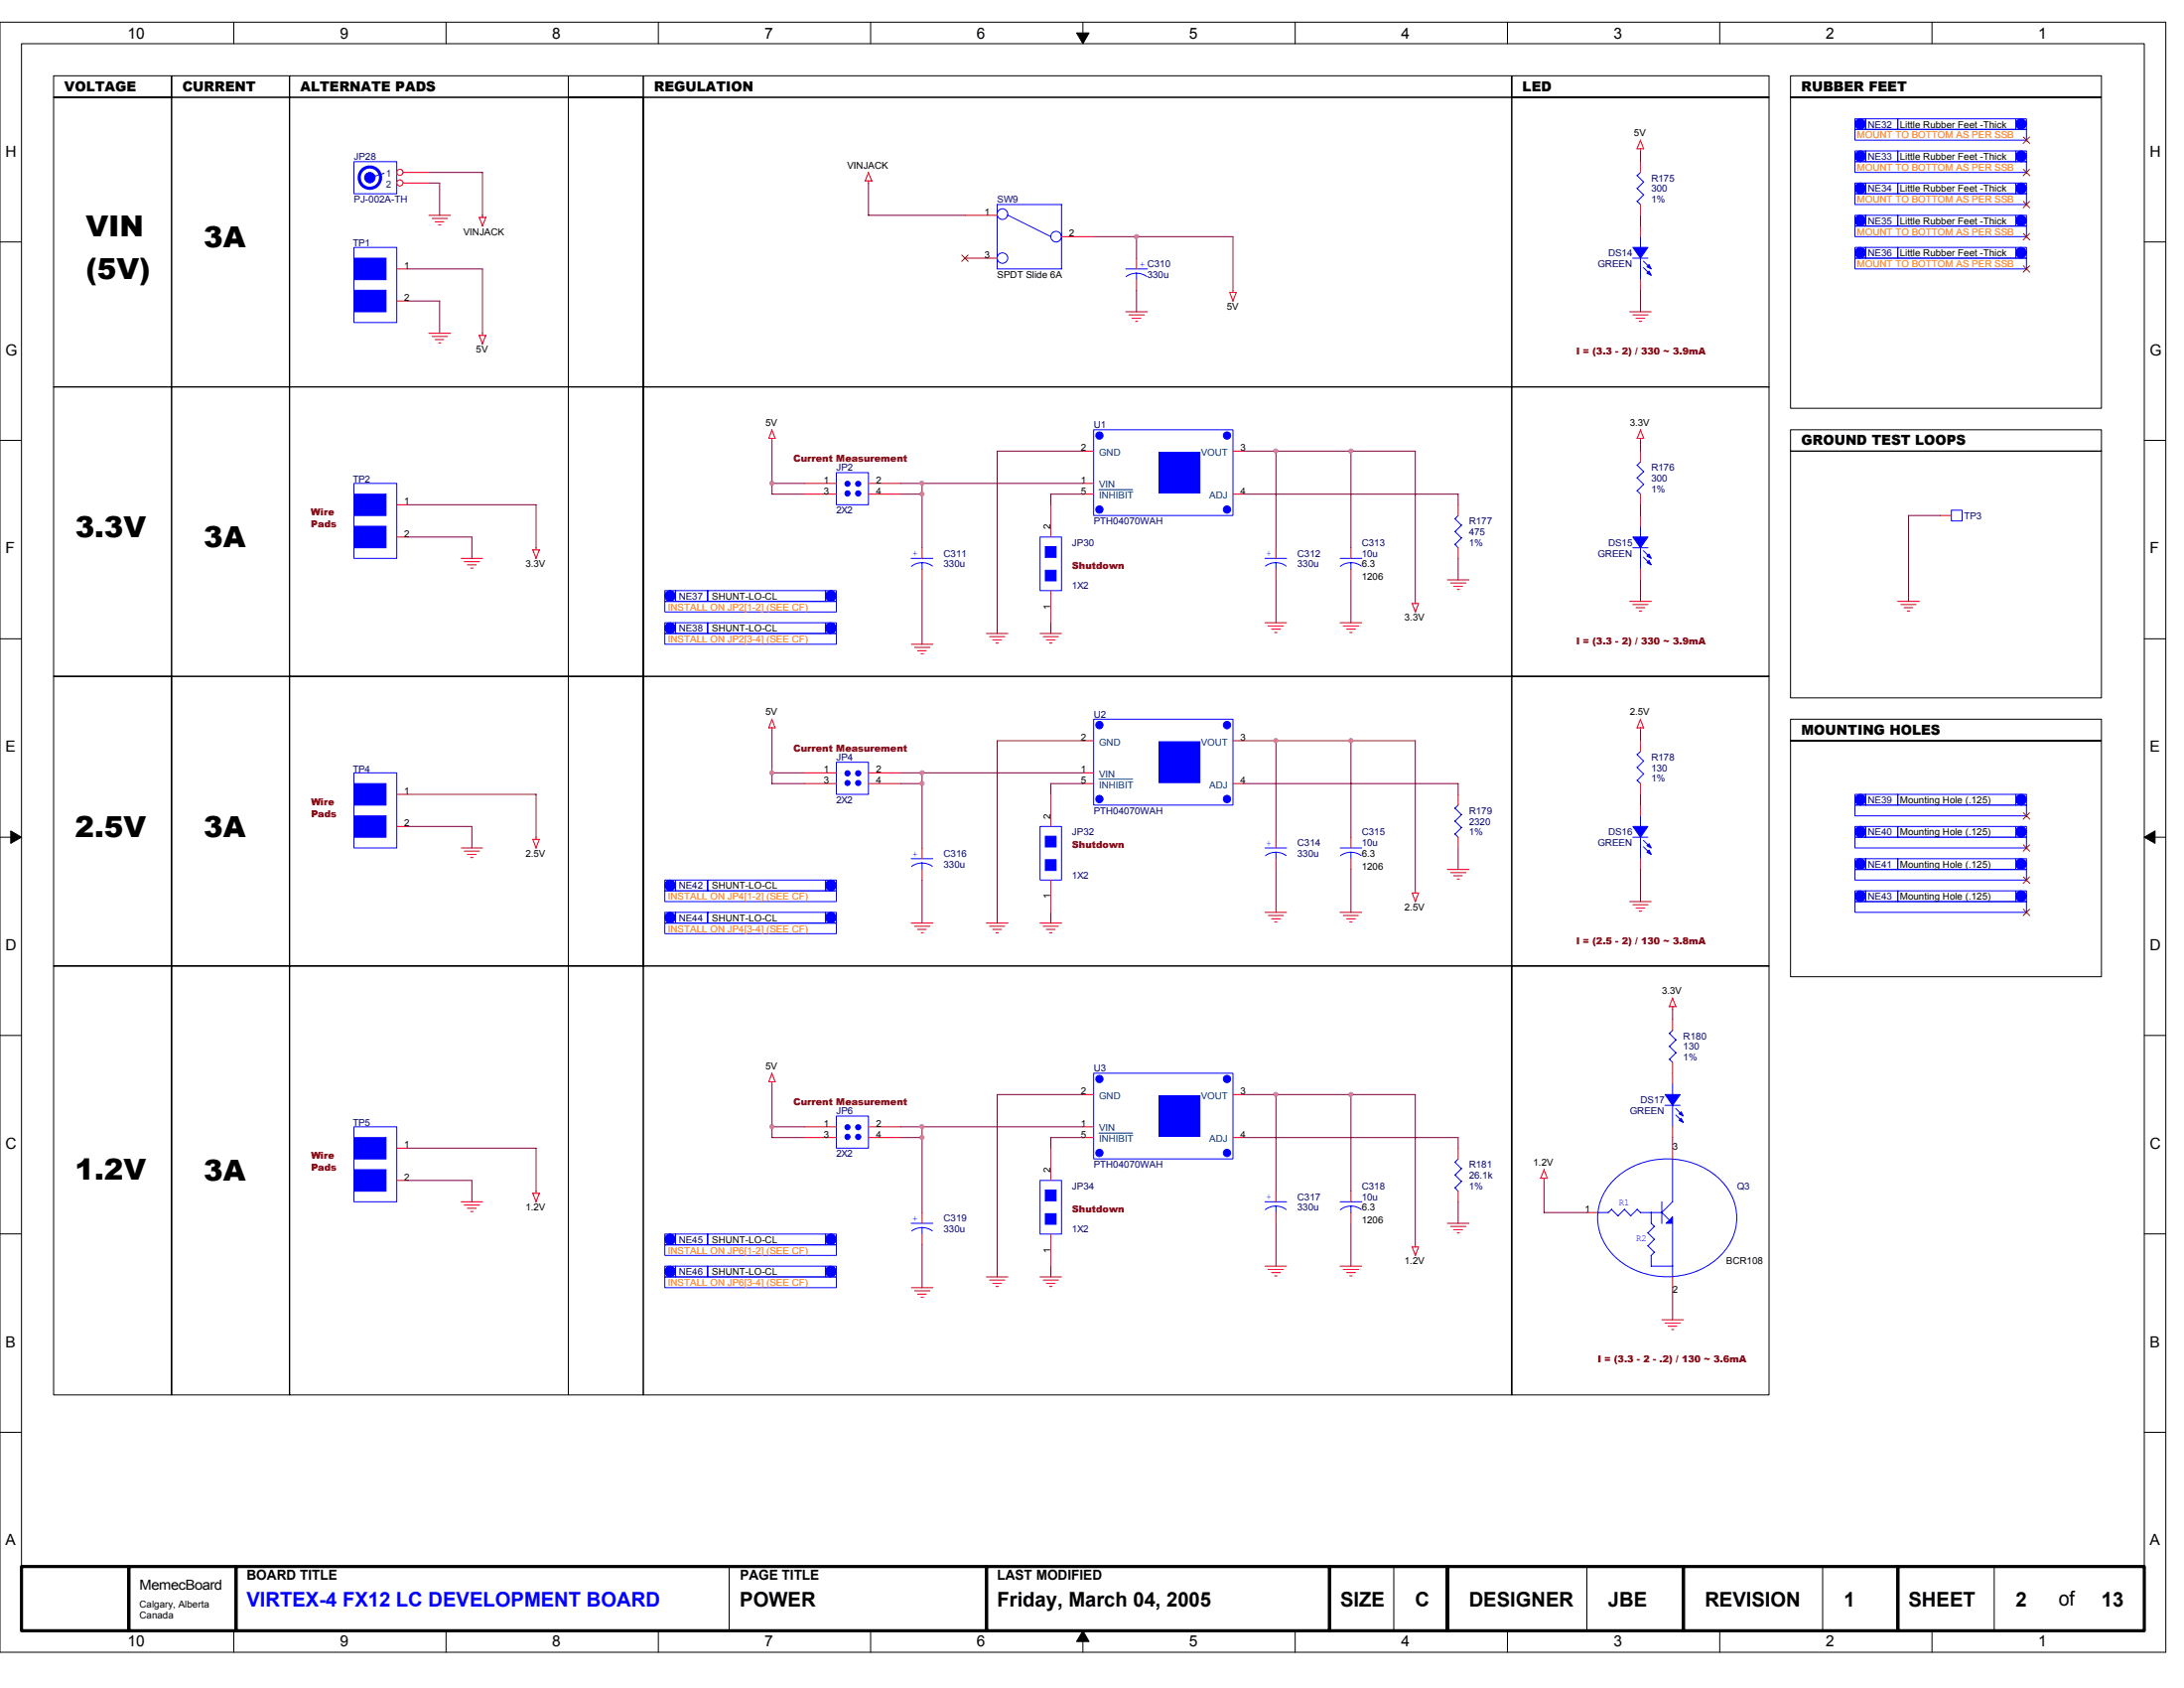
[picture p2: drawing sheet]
<svg xmlns="http://www.w3.org/2000/svg" width="279mm" height="216mm" viewBox="0 0 279 216" stroke-linecap="round" stroke-linejoin="round" font-family="sans-serif">
<path d="M0 2.8h277.1v208.5h-277.1zM2.8 5.6h271.5v203h-271.5z" fill="none" stroke="#000" stroke-width=".13"/>
<g fill="#fff">
<path d="M16.3 3.1h2.2v2.2h-2.2z"/>
<path d="M16.3 208.9h2.2v2.2h-2.2z"/>
</g>
<path d="M29.9 2.8v2.8M29.9 208.6v2.7" fill="none" stroke="#000" stroke-width=".13"/>
<g fill="#fff">
<path d="M43.5 3.1h1.1v2.2h-1.1z"/>
<path d="M43.5 208.9h1.1v2.2h-1.1z"/>
</g>
<path d="M57.1 2.8v2.8M57.1 208.6v2.7" fill="none" stroke="#000" stroke-width=".13"/>
<g fill="#fff">
<path d="M70.6 3.1h1.1v2.2h-1.1z"/>
<path d="M70.6 208.9h1.1v2.2h-1.1z"/>
</g>
<path d="M84.2 2.8v2.8M84.2 208.6v2.7" fill="none" stroke="#000" stroke-width=".13"/>
<g fill="#fff">
<path d="M97.8 3.1h1.1v2.2h-1.1z"/>
<path d="M97.8 208.9h1.1v2.2h-1.1z"/>
</g>
<path d="M111.4 2.8v2.8M111.4 208.6v2.7" fill="none" stroke="#000" stroke-width=".13"/>
<g fill="#fff">
<path d="M124.9 3.1h1.1v2.2h-1.1z"/>
<path d="M124.9 208.9h1.1v2.2h-1.1z"/>
</g>
<path d="M138.5 2.8v2.8M138.5 208.6v2.7" fill="none" stroke="#000" stroke-width=".13"/>
<path d="M137.7 4.2h1.6l-.8 1.4zM138.5 208.6l.8 1.4h-1.6z" fill="#000" stroke="#000" stroke-width=".13"/>
<g fill="#fff">
<path d="M152.1 3.1h1.1v2.2h-1.1z"/>
<path d="M152.1 208.9h1.1v2.2h-1.1z"/>
</g>
<path d="M165.7 2.8v2.8M165.7 208.6v2.7" fill="none" stroke="#000" stroke-width=".13"/>
<g fill="#fff">
<path d="M179.3 3.1h1.1v2.2h-1.1z"/>
<path d="M179.3 208.9h1.1v2.2h-1.1z"/>
</g>
<path d="M192.8 2.8v2.8M192.8 208.6v2.7" fill="none" stroke="#000" stroke-width=".13"/>
<g fill="#fff">
<path d="M206.4 3.1h1.1v2.2h-1.1z"/>
<path d="M206.4 208.9h1.1v2.2h-1.1z"/>
</g>
<path d="M220 2.8v2.8M220 208.6v2.7" fill="none" stroke="#000" stroke-width=".13"/>
<g fill="#fff">
<path d="M233.6 3.1h1.1v2.2h-1.1z"/>
<path d="M233.6 208.9h1.1v2.2h-1.1z"/>
</g>
<path d="M247.2 2.8v2.8M247.2 208.6v2.7" fill="none" stroke="#000" stroke-width=".13"/>
<g fill="#fff">
<path d="M260.7 3.1h1.1v2.2h-1.1z"/>
<path d="M260.7 208.9h1.1v2.2h-1.1z"/>
<path d="M.7 18.3h1.4v2.2h-1.4z"/>
<path d="M275 18.3h1.4v2.2h-1.4z"/>
<path d="M.7 43.6h1.5v2.2h-1.5z"/>
<path d="M275 43.6h1.5v2.2h-1.5z"/>
</g>
<path d="M0 30.9h2.8M274.3 30.9h2.8" fill="none" stroke="#000" stroke-width=".13"/>
<g fill="#fff">
<path d="M.7 69h1.2v2.2h-1.2z"/>
<path d="M275 69h1.2v2.2h-1.2z"/>
</g>
<path d="M0 56.3h2.8M274.3 56.3h2.8" fill="none" stroke="#000" stroke-width=".13"/>
<g fill="#fff">
<path d="M.7 94.4h1.3v2.2h-1.3z"/>
<path d="M275 94.4h1.3v2.2h-1.3z"/>
</g>
<path d="M0 81.7h2.8M274.3 81.7h2.8" fill="none" stroke="#000" stroke-width=".13"/>
<g fill="#fff">
<path d="M.7 119.8h1.4v2.2h-1.4z"/>
<path d="M275 119.8h1.4v2.2h-1.4z"/>
</g>
<path d="M0 107.1h2.8M274.3 107.1h2.8" fill="none" stroke="#000" stroke-width=".13"/>
<path d="M1.4 106.3l1.4 .8-1.4 .8zM274.3 107.1l1.4-.8v1.6z" fill="#000" stroke="#000" stroke-width=".13"/>
<g fill="#fff">
<path d="M.7 145.1h1.4v2.2h-1.4z"/>
<path d="M275 145.1h1.4v2.2h-1.4z"/>
</g>
<path d="M0 132.4h2.8M274.3 132.4h2.8" fill="none" stroke="#000" stroke-width=".13"/>
<g fill="#fff">
<path d="M.7 170.5h1.3v2.2h-1.3z"/>
<path d="M275 170.5h1.3v2.2h-1.3z"/>
</g>
<path d="M0 157.8h2.8M274.3 157.8h2.8" fill="none" stroke="#000" stroke-width=".13"/>
<g fill="#fff">
<path d="M.7 195.9h1.3v2.2h-1.3z"/>
<path d="M275 195.9h1.3v2.2h-1.3z"/>
</g>
<g fill="none" stroke="#000" stroke-width=".13">
<path d="M6.9 12.4h15v37.1h-15zM6.9 9.7h15v2.7h-15zM21.9 9.7h15.1v2.7h-15.1zM21.9 12.4h15.1v37.1h-15.1zM37 9.7h35.7v2.7h-35.7zM37 12.4h35.7v37.1h-35.7zM72.7 12.4h9.6v37.1h-9.6zM72.7 9.7h9.6v2.7h-9.6zM82.3 9.7h111.1v2.7h-111.1zM82.3 12.4h111.1v37.1h-111.1zM193.4 9.7h32.9v2.7h-32.9zM193.4 12.4h32.9v37.1h-32.9z"/>
<path d="M229.1 12.4h39.7v39.8h-39.7zM229.1 9.7h39.7v2.7h-39.7zM6.9 49.5h15v37h-15zM21.9 49.5h15.1v37h-15.1zM37 49.5h35.7v37h-35.7zM72.7 49.5h9.6v37h-9.6zM82.3 49.5h111.1v37h-111.1zM193.4 49.5h32.9v37h-32.9zM229.1 55h39.7v2.7h-39.7zM229.1 57.7h39.7v31.6h-39.7zM6.9 86.5h15v37h-15zM21.9 86.5h15.1v37h-15.1z"/>
<path d="M37 86.5h35.7v37h-35.7zM72.7 86.5h9.6v37h-9.6zM82.3 86.5h111.1v37h-111.1zM193.4 86.5h32.9v37h-32.9zM229.1 92h39.7v2.7h-39.7zM229.1 94.7h39.7v30.2h-39.7zM6.9 123.5h15v54.9h-15zM21.9 123.5h15.1v54.9h-15.1zM37 123.5h35.7v54.9h-35.7zM72.7 123.5h9.6v54.9h-9.6zM82.3 123.5h111.1v54.9h-111.1zM193.4 123.5h32.9v54.9h-32.9z"/>
<path d="M0 183.2h2.8M274.3 183.2h2.8M93.3 200.4v8.2M178.3 200.4v8.2M203 200.4v8.2M233.2 200.4v8.2M255.1 200.4v8.2"/>
</g>
<path d="M2.8 200.4h13.7v8.2h-13.7zM16.5 200.4h13.7v8.2h-13.7zM30.2 200.4h96v8.2h-96zM126.2 200.4h43.9v8.2h-43.9zM170.1 200.4h15.1v8.2h-15.1zM185.2 200.4h30.1v8.2h-30.1zM215.3 200.4h27.5v8.2h-27.5zM242.8 200.4h31.5v8.2h-31.5z" fill="none" stroke="#000" stroke-width=".4"/>
<g fill="none" stroke="#f00" stroke-width=".13">
<path d="M209.8 17.9l.5 1.1h-.9M209.9 19v.3M209.9 17.9l-.5 1.1M259.2 17.9h.1M50.8 34.4h1.3M50.8 38.5h1.3M51.6 22.1h3.3M51.6 23.4h3.3M54.9 27.5h2.7M55.3 27.9h1.9M55.7 28.4h1.1M56.1 28.8h.3"/>
<path d="M61.7 27.5v.3M62.1 27.8h-.8l.4 1.1M62.2 27.8l-.5 1.1M111.1 22l.4 1.1h-.8M111.1 23.1v.3M111.1 22.1l-.4 1.1M123.4 27.5h4.2M123.4 33h4.2M135.8 30.3h4.1M144 39.9h2.8M145.4 33v1.4M145.4 35.8v1.3"/>
<path d="M157.3 37.4l.4 1.1M157.3 37.4h.9M157.7 37.1v.3M158.2 37.4l-.5 1.1M208.5 39.9h2.8M209.9 28.9v1.4M209.9 35.8v1.3M259.2 34.4h.1M259.2 30.3h.1M259.2 22.1h.1M54.9 42.6h2.7M55.3 43h1.9"/>
<path d="M55.7 43.4h1.1M56.1 43.9h.3M61.7 42.6v.3M62.1 42.9l-.4 1.1M62.2 42.9h-.9l.4 1.1M98.4 56.1h.8M98.7 54.9l.5 1.2M98.8 56.1v.3M98.8 55l-.5 1.1M144.4 40.3h2M144.8 40.7h1.1M145.3 41.1h.3"/>
<path d="M208.9 40.3h1.9M209.3 40.7h1.1M209.4 56.1h.9M209.7 41.1h.3M209.9 56.1v.3M209.9 57.7v1.4M209.9 55l.4 1.1M209.9 54.9l-.5 1.2M50.8 64.6h1.3M50.8 68.7h1.3M59 71.4h2.7M59.4 71.8h1.9"/>
<path d="M59.8 72.2h1.1M60.2 72.7h.3M68.6 70v.3M69 70.3l-.4 1.1M69 70.3h-.8l.4 1.1M161.8 79.7h2.8M163.2 70.1v1.3M163.2 72.8v1.4M171.4 79.7h2.8M172.8 70.1v1.3M172.8 72.8v1.4M180.6 77.2h.9"/>
<path d="M180.7 77.2l.4 1.1M181.1 76.9v.3M181.5 77.2l-.4 1.1M185.2 74.2h2.7M185.6 74.6h1.9M186 75h1.1M186.4 75.4h.3M186.5 64.6v1.3M186.5 70.1v1.3M208.5 76.9h2.8M208.9 77.3h1.9M209.3 77.7h1.1"/>
<path d="M209.7 78.1h.3M209.9 63.2v1.4M242.8 76.9h2.8M243.2 77.3h1.9M243.6 77.7h1.1M244 78.1h.3M98.4 93.1h.8M98.7 92l.5 1.1M98.8 93.1v.3M98.8 92l-.5 1.1M102.9 98.8h4.1M111.1 98.8h4.1"/>
<path d="M116.6 82.4h2.8M117 82.8h2M117.4 83.2h1.1M117.8 83.6h.3M126.2 81h2.8M126.6 81.4h1.9M127 81.9h1.1M127.4 82.3h.3M133.1 81h2.7M133.5 81.4h1.9M133.9 81.9h1.1M134.3 82.3h.3"/>
<path d="M138.5 94.7h1.4M138.5 98.8h1.4M157.7 94.7h1.4M162.2 80.1h2M162.7 80.5h1.1M163.1 80.9h.3M171.9 80.1h1.9M172.3 80.5h1.1M172.7 80.9h.3M209.8 92l.5 1.1h-.9M209.9 93.1v.3M209.9 92l-.5 1.1"/>
<path d="M50.8 101.6h1.3M50.8 105.7h1.3M59 108.5h2.7M59.4 108.9h1.9M59.8 109.3h1.1M60.2 109.7h.3M68.6 107.1v.3M69 107.4l-.4 1.1M69 107.4h-.8l.4 1.1M102.9 100.2h4.1M111.1 100.2h4.1M116.6 118.1h2.8"/>
<path d="M117 118.5h2M117.4 118.9h1.1M117.8 119.3h.3M118 108.5v1.3M118 111.2v1.4M126.2 118.1h2.8M126.6 118.5h1.9M127 118.9h1.1M127.4 119.3h.3M133.1 118.1h2.7M133.5 118.5h1.9M133.9 118.9h1.1"/>
<path d="M134.3 119.3h.3M138.5 100.2h1.4M157.7 100.2h1.4M161.8 116.7h2.8M162.2 117.1h2M162.7 117.5h1.1M163.1 117.9h.3M163.2 107.1v1.4M163.2 109.8v1.4M171.4 116.7h2.8M171.9 117.1h1.9M172.3 117.5h1.1"/>
<path d="M172.7 117.9h.3M180.6 114.2h.9M180.7 114.2l.4 1.1M181.1 113.9v.3M181.5 114.2l-.4 1.1M185.2 111.2h2.7M185.6 111.6h1.9M186 112h1.1M186.4 112.4h.3M208.5 115.3h2.8M208.9 115.7h1.9M209.3 116.1h1.1"/>
<path d="M209.7 116.5h.3M259.2 112.6h.1M98.4 138.4h.8M98.7 137.2l.5 1.2M98.8 138.4v.3M98.8 137.3l-.5 1.1M138.5 140h1.4M157.7 140h1.4M214 127.6l.4 1.2h-.8M214 128.8v.3M214 137.3v1.3M214 127.7l-.4 1.1"/>
<path d="M50.8 146.9h1.3M50.8 151h1.3M59 153.7h2.7M59.4 154.1h1.9M59.8 154.5h1.1M60.2 155h.3M68.6 152.3v.3M69 152.6l-.4 1.1M69 152.6h-.8l.4 1.1M102.9 144.1h4.1M102.9 145.5h4.1M111.1 144.1h4.1"/>
<path d="M111.1 145.5h4.1M118 155.1v1.4M118 157.8v1.4M138.5 144.1h1.4M138.5 145.5h1.4M157.7 145.5h1.4M172.8 152.4v1.3M172.8 155.1v1.4M180.6 159.5h.9M180.7 159.5l.4 1.1M181.1 159.2v.3M181.5 159.5l-.4 1.1"/>
<path d="M185.2 156.5h2.7M185.6 156.9h1.9M186 157.3h1.1M186.4 157.7h.3M197.1 150.7h.8M197.5 150.7v.3M197.5 149.6l.5 1.1M197.5 149.6l-.4 1.1M214 144.1v1.4M116.6 164.7h2.8M117 165.1h2M117.4 165.5h1.1"/>
<path d="M117.8 165.9h.3M126.2 163.3h2.8M126.6 163.7h1.9M127 164.1h1.1M127.4 164.5h.3M133.1 163.3h2.7M133.5 163.7h1.9M133.9 164.1h1.1M134.3 164.5h.3M161.8 161.9h2.8M162.2 162.4h2M162.7 162.8h1.1"/>
<path d="M163.1 163.2h.3M171.4 161.9h2.8M171.9 162.4h1.9M172.3 162.8h1.1M172.7 163.2h.3M212.6 168.8h2.8M213 169.2h2M213.4 169.6h1.1M213.8 170.1h.3"/>
<circle cx="51.2" cy="23.4" r=".4"/>
<circle cx="51.2" cy="22" r=".4"/>
</g>
<g fill="none" stroke="#00f" stroke-width=".13">
<path d="M237.3 19.3h1.4v1.4h-1.4zM237.3 15.2h1.4v1.4h-1.4zM237.3 16.6h21.9v1.3h-21.9zM238.7 19.3h4.1v1.4h-4.1zM238.7 15.2h4.1v1.4h-4.1zM242.8 19.3h15.1v1.4h-15.1zM242.8 15.2h15.1v1.4h-15.1zM257.9 19.3h1.3v1.4h-1.3zM257.9 15.2h1.3v1.4h-1.3zM45.3 31.6h5.5v9.7h-5.5zM45.3 20.7h5.5v4.1h-5.5zM49.1 22.2l-1.8 .5"/>
<path d="M127.6 26.2h8.2v8.2h-8.2zM128.9 27.5l5.5 2.8M144 34.4h2.8M145.4 34.9v.9M146.7 35.4a2.21 2.21 0 0 0-1.3-.5 2.05 2.05 0 0 0-1.3 .5M208.9 33h1.9M209.9 30.3v1.4M209.9 33v2.8M210.2 33.4l.9 .8M210.2 34.2l.9 .9M237.3 31.6h1.4v1.4h-1.4zM237.3 27.5h1.4v1.4h-1.4z"/>
<path d="M237.3 33h21.9v1.4h-21.9zM237.3 28.9h21.9v1.4h-21.9zM237.3 20.7h21.9v1.4h-21.9zM238.7 31.6h4.1v1.4h-4.1zM238.7 27.5h4.1v1.4h-4.1zM242.8 31.6h15.1v1.4h-15.1zM242.8 27.5h15.1v1.4h-15.1zM257.9 31.6h1.3v1.4h-1.3zM257.9 27.5h1.3v1.4h-1.3zM209.4 59.5l.9 .8M209.9 59.1l-.5 .4M45.3 61.8h5.5v9.6h-5.5z"/>
<path d="M85 76.9h22v1.4h-22zM85 75.5h1.4v1.4h-1.4zM86.4 75.5h4.1v1.4h-4.1zM90.5 75.5h15.1v1.4h-15.1zM105.6 75.5h1.4v1.4h-1.4zM161.8 71.4h2.8M163.2 72a2.15 2.15 0 0 0-1.3 .4M163.2 72a2.15 2.15 0 0 1 1.3 .4M163.2 72v.8M171.4 71.4h2.8M172.8 72v.8M174.2 72.4a2.16 2.16 0 0 0-1.4-.4 2.17 2.17 0 0 0-1.3 .4"/>
<path d="M186.1 69.6l.4 .5M186.1 68l.9 .8-.9 .8M186.1 66.3l.9 .9M186.6 65.9l-.5 .5M187 67.2l-.9 .8M209.4 62.8l.5 .4M209.4 61.1l.9 .8-.9 .9M210.3 60.3l-.9 .8M45.3 98.8h5.5v9.7h-5.5zM107 97.5h4.1v4.1h-4.1zM139.9 92h17.8v11h-17.8zM85 113.9h22v1.4h-22z"/>
<path d="M85 112.6h1.4v1.3h-1.4zM86.4 112.6h4.1v1.3h-4.1zM90.5 112.6h15.1v1.3h-15.1zM105.6 112.6h1.4v1.3h-1.4zM116.6 109.8h2.7M117.9 110.4a2.05 2.05 0 0 0-1.3 .4M117.9 110.4h.1a2.21 2.21 0 0 1 1.3 .4M118 110.4v.8M161.8 108.5h2.8M163.2 109a2.15 2.15 0 0 0-1.3 .5M163.2 109a2.21 2.21 0 0 1 1.3 .4M163.2 109v.9"/>
<path d="M237.3 109.8h1.4v1.4h-1.4zM237.3 111.2h21.9v1.4h-21.9zM238.7 109.8h4.1v1.4h-4.1zM242.8 109.8h15.1v1.4h-15.1zM257.9 109.8h1.3v1.4h-1.3zM139.9 137.3h17.8v10.9h-17.8zM214 138.6v1.4M45.3 144.1h5.5v9.6h-5.5zM107 142.7h4.1v4.2h-4.1zM116.6 156.5h2.7M117.9 157a2.05 2.05 0 0 0-1.3 .5M117.9 157h.1a2.21 2.21 0 0 1 1.3 .4"/>
<path d="M118 157v.9M133.1 151h2.7v6.8h-2.7zM171.4 153.7h2.8M172.8 154.3v.8M174.2 154.7a2.16 2.16 0 0 0-1.4-.4 2.17 2.17 0 0 0-1.3 .4M213 141.4h1.9M214 141.4v2.7M214.4 141.8l.8 .8M214.4 142.6l.8 .8"/>
<circle cx="128.2" cy="27.4" r=".68"/>
<circle cx="128.3" cy="33" r=".67"/>
<circle cx="135.1" cy="30.3" r=".68"/>
</g>
<g fill="#00f" stroke="#00f" stroke-width=".13">
<path d="M45.3 100.2h4.1v2.8h-4.1z" fill-rule="evenodd"/>
<path d="M45.3 104.4h4.1v2.7h-4.1z" fill-rule="evenodd"/>
<path d="M148.3 94.9h5.2v5.2h-5.2z" fill-rule="evenodd"/>
<path d="M45.3 33h4.1v2.8h-4.1z" fill-rule="evenodd"/>
<path d="M45.3 37.1h4.1v2.8h-4.1z" fill-rule="evenodd"/>
<path d="M213 140h1.9l-.9 1.4z" fill-rule="evenodd"/>
<path d="M215.1 143l.2 .6-.5-.3z" fill-rule="evenodd"/>
<path d="M215.1 142.2l.2 .5-.5-.2z" fill-rule="evenodd"/>
<path d="M208.9 31.6h1.9l-.9 1.4z" fill-rule="evenodd"/>
<path d="M210.7 34.9l.3-.2 .2 .5z" fill-rule="evenodd"/>
<path d="M210.7 34.1l.3-.3 .2 .6z" fill-rule="evenodd"/>
<path d="M45.3 145.5h4.1v2.7h-4.1z" fill-rule="evenodd"/>
<path d="M45.3 149.6h4.1v2.8h-4.1z" fill-rule="evenodd"/>
<path d="M148.3 140.1h5.2v5.3h-5.2z" fill-rule="evenodd"/>
<path d="M45.3 63.2h4.1v2.7h-4.1z" fill-rule="evenodd"/>
<path d="M45.3 67.3h4.1v2.8h-4.1z" fill-rule="evenodd"/>
<circle cx="140.6" cy="92.7" r=".47"/>
<circle cx="140.6" cy="102.2" r=".47"/>
<circle cx="157" cy="92.7" r=".47"/>
<circle cx="157" cy="102.2" r=".47"/>
<circle cx="238" cy="32.3" r=".68"/>
<circle cx="258.6" cy="32.3" r=".68"/>
<circle cx="238" cy="28.2" r=".68"/>
<circle cx="258.6" cy="28.2" r=".68"/>
<circle cx="85.7" cy="76.2" r=".68"/>
<circle cx="106.3" cy="76.2" r=".68"/>
<circle cx="85.7" cy="113.2" r=".68"/>
<circle cx="106.3" cy="113.2" r=".68"/>
<circle cx="238" cy="110.5" r=".68"/>
<circle cx="258.6" cy="110.5" r=".68"/>
<circle cx="140.6" cy="138" r=".47"/>
<circle cx="140.6" cy="147.5" r=".47"/>
<circle cx="157" cy="138" r=".47"/>
<circle cx="157" cy="147.5" r=".47"/>
<circle cx="47.3" cy="22.7" r=".67"/>
<circle cx="238" cy="20" r=".68"/>
<circle cx="258.6" cy="20" r=".68"/>
<circle cx="108.4" cy="144.2" r=".33"/>
<circle cx="109.8" cy="144.2" r=".33"/>
<circle cx="108.4" cy="145.4" r=".34"/>
<circle cx="109.8" cy="145.4" r=".34"/>
<circle cx="108.4" cy="98.9" r=".34"/>
<circle cx="109.8" cy="98.9" r=".34"/>
<circle cx="108.4" cy="100.1" r=".33"/>
<circle cx="109.8" cy="100.1" r=".33"/>
<circle cx="238" cy="15.9" r=".67"/>
<circle cx="258.6" cy="15.9" r=".67"/>
</g>
<path d="M140.6 99.7h4.3M140.6 144.9h4.3" fill="none" stroke="#004080" stroke-width=".13"/>
<path d="M258.8 17.5l.9 .9M259.7 17.5l-.9 .9M123 32.6l.9 .8M123.8 32.6l-.8 .8M258.8 34l.9 .8M258.8 29.9l.9 .8M258.8 21.7l.9 .8M259.7 34l-.9 .8M259.7 29.9l-.9 .8M259.7 21.7l-.9 .8M258.8 112.2l.9 .8M259.7 112.2l-.9 .8" fill="none" stroke="#804000" stroke-width=".13"/>
<circle cx="47.3" cy="22.7" r="1.37" fill="none" stroke="#00f" stroke-width=".4"/>
<path d="M133.7 155.2h1.4v1.4h-1.4z" fill="#00f"/>
<g fill="none" stroke="#00f" stroke-width=".13">
<path d="M209.4 25.7l.5 .5M209.4 24.1l.9 .8-.9 .9M209.4 22.4l.9 .9-.9 .8M209.9 22l-.5 .5M237.3 23.4h1.4v1.4h-1.4zM237.3 24.8h21.9v1.4h-21.9zM238.7 23.4h4.1v1.4h-4.1zM242.8 23.4h15.1v1.4h-15.1zM257.9 23.4h1.3v1.4h-1.3zM139.9 55h17.8v10.9h-17.8zM85 79.7h1.4v1.3h-1.4zM86.4 79.7h4.1v1.3h-4.1z"/>
<path d="M90.5 79.7h15.1v1.3h-15.1zM105.6 79.7h1.4v1.3h-1.4zM107 60.5h4.1v4.1h-4.1zM116.6 71.4h2.7M117.9 72a2.17 2.17 0 0 0-1.3 .4M117.9 72h.1a2.15 2.15 0 0 1 1.3 .4M118 72v.8M133.1 68.7h2.7v6.8h-2.7zM208.9 70.1h1.9M209.9 67.3v1.4M209.9 70.1v2.7M210.2 70.4l.9 .9"/>
<path d="M210.2 71.3l.9 .8M249.6 65.3h1.4v1.3h-1.4zM85 81h22v1.4h-22zM209.4 99.8l.5 .4M209.4 98.1l.9 .9M209.4 96.5l.9 .8M209.9 96.1l-.5 .4M210.3 99l-.9 .8M210.3 97.3l-.9 .9M85 118.1h22v1.3h-22zM85 116.7h1.4v1.4h-1.4zM86.4 116.7h4.1v1.4h-4.1z"/>
<path d="M90.5 116.7h15.1v1.4h-15.1zM105.6 116.7h1.4v1.4h-1.4zM133.1 105.7h2.7v6.9h-2.7zM171.4 108.5h2.8M172.8 109v.9M174.1 109.4a2.21 2.21 0 0 0-1.3-.4 2.05 2.05 0 0 0-1.3 .5M186.1 106.7l.4 .4M186.1 105l.9 .9M186.1 103.4l.9 .8M186.6 103l-.5 .4M187 105.8l-.9 .9M187 104.2l-.9 .8"/>
<path d="M208.9 107.1h1.9M209.9 104.4v1.3M209.9 107.1v2.8M210.2 107.5l.9 .8M210.2 108.3l.9 .8M237.3 101.6h1.4v1.4h-1.4zM237.3 105.7h1.4v1.4h-1.4zM237.3 113.9h1.4v1.4h-1.4zM237.3 103h21.9v1.4h-21.9zM237.3 107.1h21.9v1.4h-21.9zM237.3 115.3h21.9v1.4h-21.9zM238.7 101.6h4.1v1.4h-4.1z"/>
<path d="M238.7 105.7h4.1v1.4h-4.1zM238.7 113.9h4.1v1.4h-4.1zM242.8 101.6h15.1v1.4h-15.1zM242.8 105.7h15.1v1.4h-15.1zM242.8 113.9h15.1v1.4h-15.1zM257.9 101.6h1.3v1.4h-1.3zM257.9 105.7h1.3v1.4h-1.3zM257.9 113.9h1.3v1.4h-1.3zM213.6 135.5l.4 .4M213.6 133.8l.8 .8-.8 .9M213.6 132.2l.8 .8-.8 .8M214 131.8l-.4 .4"/>
<path d="M85 159.2h22v1.4h-22zM85 157.8h1.4v1.4h-1.4zM86.4 157.8h4.1v1.4h-4.1zM90.5 157.8h15.1v1.4h-15.1zM105.6 157.8h1.4v1.4h-1.4zM133.7 155.2h1.4v1.4h-1.4zM161.8 153.7h2.8M163.2 154.3a2.15 2.15 0 0 0-1.3 .4M163.2 154.3a2.15 2.15 0 0 1 1.3 .4M163.2 154.3v.8M186.1 151.9l.4 .5M186.1 150.3l.9 .8-.9 .8"/>
<path d="M186.1 148.6l.9 .9M186.6 148.2l-.5 .5M187 149.5l-.9 .8M206.2 154.7l.8 .8M206.2 154.7l-.5 .4h-1.3M206.2 151.2a9.9 9.9 0 0 1 14.1 0 6.7 6.7 0 0 1-.7 9.9 10 10 0 0 1-13.4-.7 6.6 6.6 0 0 1 0-9.2zM207.8 154.7l.8 .8M207.8 154.7l-.8 .8M209.4 154.7l.5 .4M209.5 154.7l-.9 .8M209.9 155.1h2.7l1 1M210.8 157.7l.9 .8"/>
<path d="M210.8 159.3l.9 .9M211.2 155.1v1.4l.5 .4M211.6 156.9l-.8 .8M211.6 158.5l-.8 .9M212.6 153.7v2.8M214 148.2v5.5l-1.4 1.4M214 156.5v6.8M85 163.3h22v1.4h-22zM85 161.9h1.4v1.4h-1.4zM86.4 161.9h4.1v1.4h-4.1zM90.5 161.9h15.1v1.4h-15.1zM105.6 161.9h1.4v1.4h-1.4z"/>
<path d="M211.2 160.6v1.4l2.8-.1M211.6 160.2l-.4 .4"/>
</g>
<g fill="#00f" stroke="#00f" stroke-width=".13">
<path d="M133.7 152.2h1.4v1.4h-1.4z" fill-rule="evenodd"/>
<path d="M133.7 72.9h1.4v1.4h-1.4z" fill-rule="evenodd"/>
<path d="M133.7 69.9h1.4v1.4h-1.4z" fill-rule="evenodd"/>
<path d="M148.3 57.8h5.2v5.3h-5.2z" fill-rule="evenodd"/>
<path d="M133.7 110h1.4v1.3h-1.4z" fill-rule="evenodd"/>
<path d="M133.7 107h1.4v1.3h-1.4z" fill-rule="evenodd"/>
<path d="M214 155.6v.9h-.9z" fill-rule="evenodd"/>
<path d="M208.9 68.7h1.9l-.9 1.4z" fill-rule="evenodd"/>
<path d="M210.7 72l.3-.3 .2 .5z" fill-rule="evenodd"/>
<path d="M210.7 71.1l.3-.2 .2 .5z" fill-rule="evenodd"/>
<path d="M208.9 105.7h1.9l-.9 1.4z" fill-rule="evenodd"/>
<path d="M210.7 109l.3-.3 .2 .6z" fill-rule="evenodd"/>
<path d="M210.7 108.2l.3-.3 .2 .6z" fill-rule="evenodd"/>
<circle cx="238" cy="102.3" r=".68"/>
<circle cx="258.6" cy="102.3" r=".68"/>
<circle cx="238" cy="24.1" r=".68"/>
<circle cx="258.6" cy="24.1" r=".68"/>
<circle cx="85.7" cy="162.6" r=".68"/>
<circle cx="106.3" cy="162.6" r=".68"/>
<circle cx="140.6" cy="55.7" r=".47"/>
<circle cx="140.6" cy="65.2" r=".47"/>
<circle cx="157" cy="55.7" r=".47"/>
<circle cx="157" cy="65.2" r=".47"/>
<circle cx="238" cy="106.4" r=".68"/>
<circle cx="258.6" cy="106.4" r=".68"/>
<circle cx="85.7" cy="158.5" r=".68"/>
<circle cx="106.3" cy="158.5" r=".68"/>
<circle cx="85.7" cy="80.3" r=".68"/>
<circle cx="106.3" cy="80.3" r=".68"/>
<circle cx="85.7" cy="117.4" r=".68"/>
<circle cx="106.3" cy="117.4" r=".68"/>
<circle cx="238" cy="114.6" r=".68"/>
<circle cx="258.6" cy="114.6" r=".68"/>
<circle cx="108.4" cy="61.9" r=".33"/>
<circle cx="109.8" cy="61.9" r=".33"/>
<circle cx="108.4" cy="63.1" r=".34"/>
<circle cx="109.8" cy="63.1" r=".34"/>
</g>
<g fill="none" stroke="#f00" stroke-width=".13">
<path d="M209.9 20.7v1.4M209.9 26.2v1.3M259.2 26.2h.1M138.5 57.7h1.4M157.7 57.7h1.4M102.9 61.8h4.1M102.9 63.2h4.1M111.1 61.8h4.1M111.1 63.2h4.1M118 70.1v1.3M118 72.8v1.4M134.4 64.6v4.1"/>
<path d="M134.4 75.5v4.2M138.5 61.8h1.4M138.5 63.2h1.4M157.7 63.2h1.4M209.9 65.9v1.4M209.9 72.8v1.4M248.3 65.9h1.3M209.9 94.7v1.4M134.4 101.6v4.1M134.4 112.6v4.1M172.8 107.1v1.4M172.8 109.8v1.4"/>
<path d="M186.5 101.6v1.4M186.5 107.1v1.4M209.9 100.2v1.4M209.9 103v1.4M209.9 109.8v1.4M259.2 104.4h.1M259.2 108.5h.1M259.2 116.7h.1M214 130.4v1.4M214 135.9v1.4M134.4 146.9v4.1M134.4 157.8v4.1"/>
<path d="M163.2 152.4v1.3M163.2 155.1v1.4M186.5 146.9v1.3M186.5 152.4v1.3M203 155.1h1.4M214 146.9v1.3M214 163.3v1.4"/>
</g>
<path d="M258.8 25.8l.9 .8M259.7 25.8l-.9 .8M258.8 103.9l.9 .9M258.8 108.1l.9 .8M258.8 116.3l.9 .8M259.7 103.9l-.9 .9M259.7 108.1l-.9 .8M259.7 116.3l-.9 .8" fill="none" stroke="#804000" stroke-width=".13"/>
<path d="M140.6 62.6h4.3" fill="none" stroke="#004080" stroke-width=".13"/>
<g fill="none" stroke="#800040" stroke-width=".13">
<path d="M209.9 19.3v1.4M52.1 34.4h9.6M52.1 38.5h4.2M54.9 22.1h6.8M54.9 23.4h1.4M56.2 23.4v4.2M56.2 38.5v4.2M61.7 22.1v5.5M61.7 34.4v8.3M111.1 27.5h12.4M111.1 23.4v4.2M139.9 30.3h17.9"/>
<path d="M145.4 30.3v2.7M145.4 37.1v2.8M157.7 30.3v6.8M209.9 27.5v1.4M209.9 37.1v2.8M98.8 56.3v6.9h4.1M138.6 57.7h-11v23.3M159.1 57.7h22v19.2M163.2 57.7v12.4M172.8 57.7v12.4M209.9 56.3v1.4M52.1 64.6h16.5"/>
<path d="M52.1 68.7h8.3M60.4 68.7v2.7M68.6 64.6v5.5M98.8 61.8h4.1M115.2 63.2h2.8M115.2 61.8h23.4M118 61.8v8.3M118 74.2v8.2M134.4 63.2h4.2M134.4 63.2v1.4M134.4 79.7v1.3M159.1 63.2h27.5"/>
<path d="M163.2 74.2v5.5M172.8 74.2v5.5M186.5 63.2v1.4M186.5 71.4v2.8M209.9 64.6v1.4M209.9 74.2v2.7M248.3 65.9h-4.1v11M98.8 93.4v6.8h4.1M98.8 98.8h4.1M115.2 98.8h23.4M118 98.8v9.7M138.6 94.7h-11v23.4"/>
<path d="M159.1 94.7h22v19.3M163.2 94.7v12.4M172.8 94.7v12.4M209.9 93.4v1.4M52.1 101.6h16.5M52.1 105.7h8.3M60.4 105.7v2.8M68.6 101.6v5.5M115.2 100.2h2.8M118 112.6v5.5M134.4 100.2v1.4M134.4 116.7v1.4"/>
<path d="M134.4 100.2h4.2M159.1 100.2h27.5M163.2 111.2v5.5M172.8 111.2v5.5M186.5 100.2v1.4M186.5 108.5v2.7M209.9 101.6v1.4M209.9 111.2v4.1M98.8 138.6v6.9h4.1M138.6 140h-11v23.3M159.1 140h22v19.2M163.2 140v12.4"/>
<path d="M172.8 140v12.4M214 129v1.4M52.1 146.9h16.5M52.1 151h8.3M60.4 151v2.7M68.6 146.9v5.5M98.8 144.1h4.1M115.2 145.5h2.8M115.2 144.1h23.4M118 144.1v11M118 159.2v5.5M134.4 145.5v1.4"/>
<path d="M134.4 145.5h4.2M159.1 145.5h27.5M163.2 156.5v5.5M172.8 156.5v5.5M186.5 145.5v1.4M186.5 153.7v2.8M197.5 151v4.1h5.5M214 145.5v1.4M134.4 161.9v1.4M214 164.7v4.1"/>
</g>
<g fill="#f0f" stroke="#f0f" stroke-width=".13">
<circle cx="163.2" cy="57.7" r=".27"/>
<circle cx="172.8" cy="57.7" r=".27"/>
<circle cx="117.9" cy="98.8" r=".27"/>
<circle cx="117.9" cy="100.2" r=".27"/>
<circle cx="172.8" cy="94.7" r=".27"/>
<circle cx="163.2" cy="94.7" r=".27"/>
<circle cx="117.9" cy="144.1" r=".27"/>
<circle cx="117.9" cy="145.5" r=".27"/>
<circle cx="172.8" cy="140" r=".27"/>
<circle cx="163.2" cy="140" r=".27"/>
<circle cx="145.4" cy="30.3" r=".27"/>
<circle cx="98.7" cy="144.1" r=".27"/>
<circle cx="98.7" cy="98.8" r=".27"/>
<circle cx="117.9" cy="61.8" r=".27"/>
<circle cx="98.7" cy="61.8" r=".27"/>
<circle cx="117.9" cy="63.2" r=".27"/>
</g>
<g font-size="3.7">
<text x="11" y="30.2">VIN</text>
<text x="11" y="35.7">(5V)</text>
<text x="26.1" y="31.6">3A</text>
<text x="9.6" y="68.6">3.3V</text>
<text x="26.1" y="70">3A</text>
<text x="9.6" y="107.1">2.5V</text>
<text x="26.1" y="107.1">3A</text>
<text x="9.6" y="150.9">1.2V</text>
<text x="26.1" y="150.9">3A</text>
</g>
<text font-size="2.6" fill="#00f" x="31.6" y="205.5">VIRTEX-4 FX12 LC DEVELOPMENT BOARD</text>
<g font-size="2.6">
<text x="94.7" y="205.5">POWER</text>
<text x="127.6" y="205.5">Friday, March 04, 2005</text>
<text x="171.4" y="205.5">SIZE</text>
<text x="181.1" y="205.5">C</text>
<text x="187.9" y="205.5">DESIGNER</text>
<text x="205.7" y="205.5">JBE</text>
<text x="218.1" y="205.5">REVISION</text>
<text x="235.9" y="205.5">1</text>
<text x="244.2" y="205.5">SHEET</text>
<text x="257.9" y="205.5">2</text>
<text x="263.4" y="205.4">of</text>
<text x="268.8" y="205.5">13</text>
</g>
<g font-size="2">
<text x="16.3" y="4.9">10</text>
<text x="43.5" y="4.9">9</text>
<text x="70.6" y="4.9">8</text>
<text x="97.8" y="4.9">7</text>
<text x="124.9" y="4.9">6</text>
<text x="152.1" y="4.9">5</text>
<text x="179.3" y="4.9">4</text>
<text x="206.4" y="4.9">3</text>
<text x="233.6" y="4.9">2</text>
<text x="260.7" y="4.9">1</text>
<text x=".7" y="20">H</text>
<text x="275" y="20">H</text>
<text x=".7" y="45.4">G</text>
<text x="275" y="45.4">G</text>
<text x=".7" y="70.8">F</text>
<text x="275" y="70.8">F</text>
<text x=".7" y="96.2">E</text>
<text x="275" y="96.2">E</text>
<text x=".7" y="121.5">D</text>
<text x="275" y="121.5">D</text>
<text x=".7" y="146.9">C</text>
<text x="275" y="146.9">C</text>
<text x=".7" y="172.3">B</text>
<text x="275" y="172.3">B</text>
<text x=".7" y="197.7">A</text>
<text x="275" y="197.7">A</text>
<text x="16.3" y="210.6">10</text>
<text x="43.5" y="210.6">9</text>
<text x="70.6" y="210.6">8</text>
<text x="97.8" y="210.6">7</text>
<text x="124.9" y="210.6">6</text>
<text x="152.1" y="210.6">5</text>
<text x="179.3" y="210.6">4</text>
<text x="206.4" y="210.6">3</text>
<text x="233.6" y="210.6">2</text>
<text x="260.7" y="210.6">1</text>
</g>
<g font-size="1.8">
<text x="8.2" y="11.6">VOLTAGE</text>
<text x="23.3" y="11.6">CURRENT</text>
<text x="38.4" y="11.6">ALTERNATE PADS</text>
<text x="83.7" y="11.6">REGULATION</text>
<text x="194.8" y="11.6">LED</text>
<text x="230.4" y="11.6">RUBBER FEET</text>
<text x="230.4" y="56.9">GROUND TEST LOOPS</text>
<text x="230.4" y="93.9">MOUNTING HOLES</text>
<text x="17.8" y="203.3">MemecBoard</text>
<text x="31.6" y="202">BOARD TITLE</text>
<text x="94.7" y="202">PAGE TITLE</text>
<text x="127.6" y="202">LAST MODIFIED</text>
</g>
<g font-size="1.2">
<text x="209" y="17.4">5V</text>
<text x="243.1" y="16.3">Little Rubber Feet -Thick</text>
<text x="108.4" y="21.5">VINJACK</text>
<text x="243.1" y="20.4">Little Rubber Feet -Thick</text>
<text x="125.9" y="27.5">1</text>
<text x="243.1" y="28.7">Little Rubber Feet -Thick</text>
<text x="243.1" y="24.5">Little Rubber Feet -Thick</text>
<text x="51.7" y="34.4">1</text>
<text x="59.3" y="30">VINJACK</text>
<text x="125.9" y="33">3</text>
<text x="127.6" y="35.5">SPDT Slide 6A</text>
<text x="136.8" y="30.2">2</text>
<text x="243.1" y="32.8">Little Rubber Feet -Thick</text>
<text x="51.7" y="38.5">2</text>
<text x="156.9" y="39.6">5V</text>
<text x="60.9" y="45.1">5V</text>
<text x="97.9" y="54.4">5V</text>
<text x="138.3" y="57.7">2</text>
<text x="158.7" y="57.7">3</text>
<text x="208.5" y="54.4">3.3V</text>
<text x="51.7" y="64.5">1</text>
<text x="105.4" y="61.8">1</text>
<text x="105.4" y="63.2">3</text>
<text x="112.1" y="61.8">2</text>
<text x="112.1" y="63.2">4</text>
<text x="138.3" y="61.8">1</text>
<text x="138.3" y="63.2">5</text>
<text x="158.7" y="63.2">4</text>
<text x="51.7" y="68.7">2</text>
<text x="134.4" y="67.7" transform="rotate(-90 134.4 67.7)">2</text>
<text x="67.2" y="72.5">3.3V</text>
<text x="91.1" y="76.7">SHUNT-LO-CL</text>
<text x="134.4" y="77.9" transform="rotate(-90 134.4 77.9)">1</text>
<text x="174.2" y="74.2">1206</text>
<text x="174.2" y="72.5">6.3</text>
<text x="91.1" y="80.8">SHUNT-LO-CL</text>
<text x="179.7" y="79.4">3.3V</text>
<text x="97.9" y="91.5">5V</text>
<text x="138.3" y="94.7">2</text>
<text x="158.7" y="94.7">3</text>
<text x="208.5" y="91.5">2.5V</text>
<text x="51.7" y="101.6">1</text>
<text x="105.4" y="98.8">1</text>
<text x="105.4" y="100.2">3</text>
<text x="112.1" y="98.8">2</text>
<text x="112.1" y="100.2">4</text>
<text x="138.3" y="98.8">1</text>
<text x="138.3" y="100.2">5</text>
<text x="158.7" y="100.2">4</text>
<text x="51.7" y="105.7">2</text>
<text x="134.4" y="104.8" transform="rotate(-90 134.4 104.8)">2</text>
<text x="243.1" y="102.7">Mounting Hole (.125)</text>
<text x="243.1" y="106.8">Mounting Hole (.125)</text>
<text x="67.2" y="109.6">2.5V</text>
<text x="91.1" y="113.7">SHUNT-LO-CL</text>
<text x="174.2" y="111.2">1206</text>
<text x="174.2" y="109.6">6.3</text>
<text x="243.1" y="111">Mounting Hole (.125)</text>
<text x="91.1" y="117.8">SHUNT-LO-CL</text>
<text x="134.4" y="115" transform="rotate(-90 134.4 115)">1</text>
<text x="179.7" y="116.4">2.5V</text>
<text x="243.1" y="115.1">Mounting Hole (.125)</text>
<text x="212.6" y="127.1">3.3V</text>
<text x="97.9" y="136.7">5V</text>
<text x="138.3" y="140">2</text>
<text x="158.7" y="140">3</text>
<text x="51.7" y="146.8">1</text>
<text x="105.4" y="144.1">1</text>
<text x="105.4" y="145.5">3</text>
<text x="112.1" y="144.1">2</text>
<text x="112.1" y="145.5">4</text>
<text x="138.3" y="144.1">1</text>
<text x="138.3" y="145.5">5</text>
<text x="158.7" y="145.5">4</text>
<text x="196.2" y="149.1">1.2V</text>
<text x="214" y="147">3</text>
<text x="51.7" y="151">2</text>
<text x="67.2" y="154.8">1.2V</text>
<text x="134.4" y="150" transform="rotate(-90 134.4 150)">2</text>
<text x="174.2" y="154.8">6.3</text>
<text x="202.8" y="155.1">1</text>
<text x="91.1" y="159">SHUNT-LO-CL</text>
<text x="134.4" y="160.2" transform="rotate(-90 134.4 160.2)">1</text>
<text x="174.2" y="156.5">1206</text>
<text x="179.7" y="161.7">1.2V</text>
<text x="220.8" y="161.7">BCR108</text>
<text x="91.1" y="163.1">SHUNT-LO-CL</text>
<text x="214" y="165.4">2</text>
<text x="17.8" y="205.6">Calgary, Alberta</text>
<text x="17.8" y="207">Canada</text>
</g>
<g font-size="1.2" fill="#ff8000">
<text x="237.6" y="17.7">MOUNT TO BOTTOM AS PER SSB</text>
<text x="237.6" y="21.8">MOUNT TO BOTTOM AS PER SSB</text>
<text x="237.6" y="25.9">MOUNT TO BOTTOM AS PER SSB</text>
<text x="237.6" y="34.1">MOUNT TO BOTTOM AS PER SSB</text>
<text x="237.6" y="30">MOUNT TO BOTTOM AS PER SSB</text>
<text x="85.4" y="78">INSTALL ON JP2[1-2] (SEE CF)</text>
<text x="85.4" y="82.1">INSTALL ON JP2[3-4] (SEE CF)</text>
<text x="85.4" y="115.1">INSTALL ON JP4[1-2] (SEE CF)</text>
<text x="85.4" y="119.2">INSTALL ON JP4[3-4] (SEE CF)</text>
<text x="85.4" y="160.3">INSTALL ON JP6[1-2] (SEE CF)</text>
<text x="85.4" y="164.4">INSTALL ON JP6[3-4] (SEE CF)</text>
</g>
<g font-size="1.2" fill="#000080">
<text x="239" y="16.3">NE32</text>
<text x="45.3" y="20.4">JP28</text>
<text x="211.2" y="23.2">R175</text>
<text x="239" y="20.4">NE33</text>
<text x="45.3" y="25.9">PJ-002A-TH</text>
<text x="127.6" y="25.9">SW9</text>
<text x="211.2" y="24.5">300</text>
<text x="211.2" y="25.9">1%</text>
<text x="239" y="28.7">NE35</text>
<text x="239" y="24.5">NE34</text>
<text x="45.1" y="31.5">TP1</text>
<text x="146.8" y="35.5">330u</text>
<text x="204.4" y="34.1">GREEN</text>
<text x="205.7" y="32.8">DS14</text>
<text x="239" y="32.8">NE36</text>
<text x="139.9" y="54.7">U1</text>
<text x="45.1" y="61.7">TP2</text>
<text x="107" y="60.2">JP2</text>
<text x="107" y="65.7">2X2</text>
<text x="211.2" y="60.2">R176</text>
<text x="211.2" y="61.6">300</text>
<text x="211.2" y="62.9">1%</text>
<text x="120.7" y="71.2">C311</text>
<text x="137.2" y="69.8">JP30</text>
<text x="139.9" y="67.1">PTH04070WAH</text>
<text x="166" y="71.2">C312</text>
<text x="174.2" y="69.8">C313</text>
<text x="174.2" y="71.2">10u</text>
<text x="187.9" y="67.1">R177</text>
<text x="187.9" y="68.4">475</text>
<text x="187.9" y="69.8">1%</text>
<text x="204.4" y="71.2">GREEN</text>
<text x="205.7" y="69.8">DS15</text>
<text x="251.3" y="66.4">TP3</text>
<text x="86.8" y="76.7">NE37</text>
<text x="120.7" y="72.5">330u</text>
<text x="137.2" y="75.3">1X2</text>
<text x="166" y="72.5">330u</text>
<text x="86.8" y="80.8">NE38</text>
<text x="139.9" y="91.8">U2</text>
<text x="45.1" y="98.7">TP4</text>
<text x="107" y="97.2">JP4</text>
<text x="211.2" y="97.2">R178</text>
<text x="211.2" y="98.6">130</text>
<text x="211.2" y="100">1%</text>
<text x="107" y="102.7">2X2</text>
<text x="137.2" y="106.8">JP32</text>
<text x="139.9" y="104.1">PTH04070WAH</text>
<text x="174.2" y="106.8">C315</text>
<text x="187.9" y="104.1">R179</text>
<text x="187.9" y="105.5">2320</text>
<text x="187.9" y="106.8">1%</text>
<text x="205.7" y="106.8">DS16</text>
<text x="239" y="102.7">NE39</text>
<text x="239" y="106.8">NE40</text>
<text x="86.8" y="113.7">NE42</text>
<text x="120.7" y="109.6">C316</text>
<text x="120.7" y="111">330u</text>
<text x="137.2" y="112.3">1X2</text>
<text x="166" y="108.2">C314</text>
<text x="166" y="109.6">330u</text>
<text x="174.2" y="108.2">10u</text>
<text x="204.4" y="108.2">GREEN</text>
<text x="239" y="111">NE41</text>
<text x="86.8" y="117.8">NE44</text>
<text x="239" y="115.1">NE43</text>
<text x="139.9" y="137">U3</text>
<text x="215.3" y="132.9">R180</text>
<text x="215.3" y="134.3">130</text>
<text x="215.3" y="135.6">1%</text>
<text x="45.1" y="144">TP5</text>
<text x="107" y="142.5">JP6</text>
<text x="208.5" y="142.5">GREEN</text>
<text x="209.9" y="141.1">DS17</text>
<text x="107" y="148">2X2</text>
<text x="139.9" y="149.4">PTH04070WAH</text>
<text x="187.9" y="149.4">R181</text>
<text x="137.2" y="152.1">JP34</text>
<text x="166" y="153.5">C317</text>
<text x="166" y="154.8">330u</text>
<text x="174.2" y="152.1">C318</text>
<text x="174.2" y="153.5">10u</text>
<text x="187.9" y="150.7">26.1k</text>
<text x="187.9" y="152.1">1%</text>
<text x="222.2" y="152.1">Q3</text>
<text x="86.8" y="159">NE45</text>
<text x="120.7" y="156.2">C319</text>
<text x="120.7" y="157.6">330u</text>
<text x="137.2" y="157.6">1X2</text>
<text x="86.8" y="163.1">NE46</text>
</g>
<g font-size="1.2" fill="#004080">
<text x="49.4" y="22.6">1</text>
<text x="49.4" y="24">2</text>
<text x="140.6" y="58.3">GND</text>
<text x="153.6" y="58.3">VOUT</text>
<text x="140.6" y="62.4">VIN</text>
<text x="140.6" y="63.8">INHIBIT</text>
<text x="154.7" y="63.8">ADJ</text>
<text x="140.6" y="95.3">GND</text>
<text x="153.6" y="95.3">VOUT</text>
<text x="140.6" y="99.4">VIN</text>
<text x="140.6" y="100.8">INHIBIT</text>
<text x="154.7" y="100.8">ADJ</text>
<text x="140.6" y="140.6">GND</text>
<text x="153.6" y="140.6">VOUT</text>
<text x="140.6" y="144.7">VIN</text>
<text x="140.6" y="146.1">INHIBIT</text>
<text x="154.7" y="146.1">ADJ</text>
</g>
<g font-size="1.2" fill="#00f">
<text x="145.8" y="34.1">+ C310</text>
<text x="116.7" y="71.2">+</text>
<text x="162" y="71.2">+</text>
<text x="116.7" y="109.6">+</text>
<text x="162" y="108.2">+</text>
<text x="162" y="153.5">+</text>
<text x="207.1" y="154.1">R1</text>
<text x="116.7" y="156.2">+</text>
<text x="209.3" y="158.8">R2</text>
</g>
<g font-size="1.2" fill="#800000">
<text x="201.6" y="45.3">I = (3.3 - 2) / 330 ~ 3.9mA</text>
<text x="101.5" y="59.1">Current Measurement</text>
<text x="39.8" y="65.9">Wire</text>
<text x="39.8" y="67.5">Pads</text>
<text x="137.2" y="72.8">Shutdown</text>
<text x="201.6" y="82.4">I = (3.3 - 2) / 330 ~ 3.9mA</text>
<text x="101.5" y="96.1">Current Measurement</text>
<text x="39.8" y="103">Wire</text>
<text x="39.8" y="104.5">Pads</text>
<text x="137.2" y="108.4">Shutdown</text>
<text x="201.6" y="120.8">I = (2.5 - 2) / 130 ~ 3.8mA</text>
<text x="101.5" y="141.4">Current Measurement</text>
<text x="39.8" y="148.2">Wire</text>
<text x="39.8" y="149.8">Pads</text>
<text x="137.2" y="155.1">Shutdown</text>
<text x="204.4" y="174.3">I = (3.3 - 2 - .2) / 130 ~ 3.6mA</text>
</g>
</svg>
